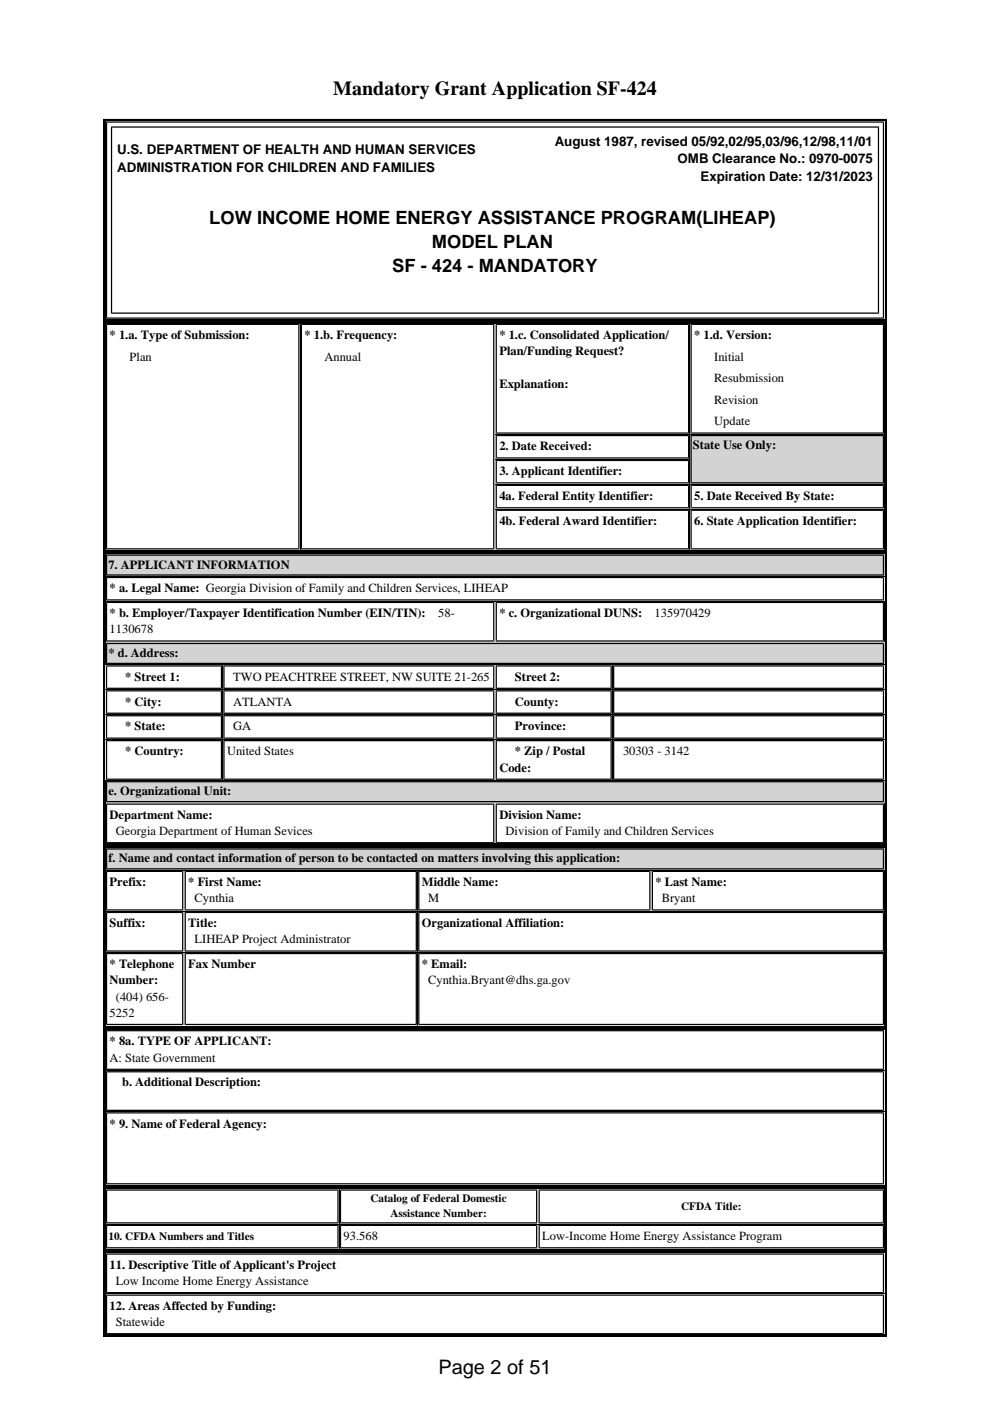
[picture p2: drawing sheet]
<svg xmlns="http://www.w3.org/2000/svg" width="210mm" height="297mm" viewBox="0 0 210 297" stroke-linecap="round" stroke-linejoin="round" font-family="sans-serif">
<path d="M21.9 25.2h166.1v42.9h-166.1z" fill="#000"/>
<path d="M21.9 25.3h166.1M22.1 25.2v42.9M187.8 25.2v42.9M21.9 68h166.1" fill="none" stroke="#000" stroke-width=".26"/>
<path d="M22.5 25.7h164.9v41.9h-164.9z" fill="#fff"/>
<path d="M22.5 25.9h164.9M22.6 25.7v41.9M23.5 26.9h162.9M23.6 26.8v39.7M186.3 26.8v39.7M187.3 25.7v41.9M21.9 68.2h166.1M22.1 68.1v48.9M22.5 67.4h164.9M23.5 66.4h162.9M187.8 68.1v48.9M21.9 116.9h166.1" fill="none" stroke="#000" stroke-width=".26"/>
<path d="M21.9 68.1h166.1v48.9h-166.1z" fill="#000"/>
<path d="M105.1 68.6h41v23.3h-41z" fill="#fff"/>
<path d="M105.1 68.8h41M105.2 68.6v23.3M146 68.6v23.3M105.1 91.8h41" fill="none" stroke="#000" stroke-width=".26"/>
<path d="M146.4 68.6h41v23.3h-41z" fill="#fff"/>
<path d="M146.4 68.8h41M146.5 68.6v23.3M187.3 68.6v23.3M146.4 91.8h41" fill="none" stroke="#000" stroke-width=".26"/>
<path d="M105.1 92.2h41v5h-41z" fill="#fff"/>
<path d="M105.1 97.1h41M105.1 92.3h41M105.2 92.2v5M146 92.2v5" fill="none" stroke="#000" stroke-width=".26"/>
<path d="M105.1 97.5h41v5h-41z" fill="#fff"/>
<path d="M105.1 97.6h41M105.2 97.5v5M146 97.5v5M105.1 102.4h41" fill="none" stroke="#000" stroke-width=".26"/>
<path d="M146.4 92.2h41v10.3h-41z" fill="#d3d3d3"/>
<path d="M146.4 92.3h41M146.5 92.2v10.3M187.3 92.2v10.3M146.4 102.4h41" fill="none" stroke="#000" stroke-width=".26"/>
<path d="M105.1 102.8h41v5h-41z" fill="#fff"/>
<path d="M105.1 107.7h41M105.1 102.9h41M105.2 102.8v5M146 102.8v5" fill="none" stroke="#000" stroke-width=".26"/>
<path d="M146.4 102.8h41v5h-41z" fill="#fff"/>
<path d="M146.4 107.7h41M146.4 102.9h41M146.5 102.8v5M187.3 102.8v5" fill="none" stroke="#000" stroke-width=".26"/>
<path d="M105.1 108.1h41v8.4h-41z" fill="#fff"/>
<path d="M105.1 116.4h41M105.1 108.2h41M105.2 108.1v8.4M146 108.1v8.4" fill="none" stroke="#000" stroke-width=".26"/>
<path d="M146.4 108.1h41v8.4h-41z" fill="#fff"/>
<path d="M146.4 116.4h41M146.4 108.2h41M146.5 108.1v8.4M187.3 108.1v8.4" fill="none" stroke="#000" stroke-width=".26"/>
<path d="M22.5 68.6h41v47.9h-41z" fill="#fff"/>
<path d="M22.5 68.8h41M22.6 68.6v47.9M63.4 68.6v47.9M22.5 116.4h41" fill="none" stroke="#000" stroke-width=".26"/>
<path d="M63.8 68.6h41v47.9h-41z" fill="#fff"/>
<path d="M63.8 68.8h41M63.9 68.6v47.9M104.7 68.6v47.9M21.9 117.2h166.1M22.1 117v62.3M63.8 116.4h41M187.8 117v62.3M21.9 179.2h166.1" fill="none" stroke="#000" stroke-width=".26"/>
<path d="M21.9 117h166.1v62.3h-166.1z" fill="#000"/>
<path d="M22.5 117.6h164.9v4.4h-164.9z" fill="#d3d3d3"/>
<path d="M22.5 117.7h164.9M22.6 117.6v4.4M187.3 117.6v4.4M22.5 121.9h164.9" fill="none" stroke="#000" stroke-width=".26"/>
<path d="M22.5 122.3h164.9v5h-164.9z" fill="#fff"/>
<path d="M22.5 127.2h164.9M22.5 122.4h164.9M22.6 122.3v5M187.3 122.3v5" fill="none" stroke="#000" stroke-width=".26"/>
<path d="M22.5 127.6h82.3v8.4h-82.3z" fill="#fff"/>
<path d="M22.5 127.7h82.3M22.5 135.9h82.3M22.6 127.6v8.4M104.7 127.6v8.4" fill="none" stroke="#000" stroke-width=".26"/>
<path d="M105.1 127.6h82.4v8.4h-82.4z" fill="#fff"/>
<path d="M105.1 135.9h82.3M105.1 127.7h82.3M105.2 127.6v8.4M187.3 127.6v8.4" fill="none" stroke="#000" stroke-width=".26"/>
<path d="M22.5 136.3h164.9v4.5h-164.9z" fill="#d3d3d3"/>
<path d="M22.5 136.4h164.9M22.6 136.3v4.5M187.3 136.3v4.5M22.5 140.7h164.9" fill="none" stroke="#000" stroke-width=".26"/>
<path d="M22.5 141.1h24.6v5h-24.6z" fill="#fff"/>
<path d="M22.5 141.2h24.6M22.5 145.9h24.6M22.6 141.1v5M47 141.1v5" fill="none" stroke="#000" stroke-width=".26"/>
<path d="M47.3 141.1h57.5v5h-57.5z" fill="#fff"/>
<path d="M47.3 141.2h57.5M47.3 145.9h57.5M47.5 141.1v5M104.7 141.1v5" fill="none" stroke="#000" stroke-width=".26"/>
<path d="M105.1 141.1h24.6v5h-24.6z" fill="#fff"/>
<path d="M105.1 141.2h24.6M105.1 145.9h24.6M105.2 141.1v5M129.6 141.1v5" fill="none" stroke="#000" stroke-width=".26"/>
<path d="M130 141.1h57.4v5h-57.4z" fill="#fff"/>
<path d="M130 145.9h57.4M130 141.2h57.4M130.1 141.1v5M187.3 141.1v5" fill="none" stroke="#000" stroke-width=".26"/>
<path d="M22.5 146.3h24.6v5.1h-24.6z" fill="#fff"/>
<path d="M22.5 146.5h24.6M22.5 151.2h24.6M22.6 146.3v5.1M47 146.3v5.1" fill="none" stroke="#000" stroke-width=".26"/>
<path d="M47.3 146.3h57.5v5.1h-57.5z" fill="#fff"/>
<path d="M47.3 146.5h57.5M47.3 151.2h57.5M47.5 146.3v5.1M104.7 146.3v5.1" fill="none" stroke="#000" stroke-width=".26"/>
<path d="M105.1 146.3h24.6v5.1h-24.6z" fill="#fff"/>
<path d="M105.1 146.5h24.6M105.1 151.2h24.6M105.2 146.3v5.1M129.6 146.3v5.1" fill="none" stroke="#000" stroke-width=".26"/>
<path d="M130 146.3h57.4v5.1h-57.4z" fill="#fff"/>
<path d="M130 151.2h57.4M130 146.5h57.4M130.1 146.3v5.1M187.3 146.3v5.1" fill="none" stroke="#000" stroke-width=".26"/>
<path d="M22.5 151.6h24.6v5h-24.6z" fill="#fff"/>
<path d="M22.5 151.7h24.6M22.5 156.5h24.6M22.6 151.6v5M47 151.6v5" fill="none" stroke="#000" stroke-width=".26"/>
<path d="M47.3 151.6h57.5v5h-57.5z" fill="#fff"/>
<path d="M47.3 151.7h57.5M47.3 156.5h57.5M47.5 151.6v5M104.7 151.6v5" fill="none" stroke="#000" stroke-width=".26"/>
<path d="M105.1 151.6h24.6v5h-24.6z" fill="#fff"/>
<path d="M105.1 151.7h24.6M105.1 156.5h24.6M105.2 151.6v5M129.6 151.6v5" fill="none" stroke="#000" stroke-width=".26"/>
<path d="M130 151.6h57.4v5h-57.4z" fill="#fff"/>
<path d="M130 156.5h57.4M130 151.7h57.4M130.1 151.6v5M187.3 151.6v5" fill="none" stroke="#000" stroke-width=".26"/>
<path d="M22.5 156.9h24.6v8.4h-24.6z" fill="#fff"/>
<path d="M22.5 157h24.6M22.6 156.9v8.4M47 156.9v8.4M22.5 165.2h24.6" fill="none" stroke="#000" stroke-width=".26"/>
<path d="M47.3 156.9h57.5v8.4h-57.5z" fill="#fff"/>
<path d="M47.3 157h57.5M47.5 156.9v8.4M104.7 156.9v8.4M47.3 165.2h57.5" fill="none" stroke="#000" stroke-width=".26"/>
<path d="M105.1 156.9h24.6v8.4h-24.6z" fill="#fff"/>
<path d="M105.1 157h24.6M105.2 156.9v8.4M129.6 156.9v8.4M105.1 165.2h24.6" fill="none" stroke="#000" stroke-width=".26"/>
<path d="M130 156.9h57.4v8.4h-57.4z" fill="#fff"/>
<path d="M130 157h57.4M130.1 156.9v8.4M187.3 156.9v8.4M130 165.2h57.4" fill="none" stroke="#000" stroke-width=".26"/>
<path d="M22.5 165.6h164.9v4.5h-164.9z" fill="#d3d3d3"/>
<path d="M22.5 170h164.9M22.5 165.7h164.9M22.6 165.6v4.5M187.3 165.6v4.5" fill="none" stroke="#000" stroke-width=".26"/>
<path d="M22.5 170.4h82.3v8.4h-82.3z" fill="#fff"/>
<path d="M22.5 170.5h82.3M22.5 178.7h82.3M22.6 170.4v8.4M104.7 170.4v8.4" fill="none" stroke="#000" stroke-width=".26"/>
<path d="M105.1 170.4h82.4v8.4h-82.4z" fill="#fff"/>
<path d="M21.9 179.5h166.1M22.1 179.3v38.6M105.1 178.7h82.3M105.1 170.5h82.3M105.2 170.4v8.4M187.3 170.4v8.4M187.8 179.3v38.6M21.9 217.7h166.1" fill="none" stroke="#000" stroke-width=".26"/>
<path d="M21.9 179.3h166.1v38.6h-166.1z" fill="#000"/>
<path d="M22.5 179.9h164.9v4.5h-164.9z" fill="#d3d3d3"/>
<path d="M22.5 180h164.9M22.6 179.9v4.5M187.3 179.9v4.5M22.5 184.2h164.9" fill="none" stroke="#000" stroke-width=".26"/>
<path d="M22.5 184.6h16.4v8.5h-16.4z" fill="#fff"/>
<path d="M22.5 192.9h16.4M22.5 184.7h16.4M22.6 184.6v8.5M38.7 184.6v8.5" fill="none" stroke="#000" stroke-width=".26"/>
<path d="M39.1 184.6h49.3v8.5h-49.3z" fill="#fff"/>
<path d="M39.1 184.7h49.3M39.1 192.9h49.3M39.3 184.6v8.5M88.3 184.6v8.5" fill="none" stroke="#000" stroke-width=".26"/>
<path d="M88.7 184.6h49.2v8.5h-49.2z" fill="#fff"/>
<path d="M88.7 192.9h49.2M88.7 184.7h49.2M88.8 184.6v8.5M137.8 184.6v8.5" fill="none" stroke="#000" stroke-width=".26"/>
<path d="M138.2 184.6h49.2v8.5h-49.2z" fill="#fff"/>
<path d="M138.2 192.9h49.2M138.2 184.7h49.2M138.3 184.6v8.5M187.3 184.6v8.5" fill="none" stroke="#000" stroke-width=".26"/>
<path d="M22.5 193.3h16.4v8.5h-16.4z" fill="#fff"/>
<path d="M22.5 193.5h16.4M22.6 193.3v8.5M38.7 193.3v8.5M22.5 201.6h16.4" fill="none" stroke="#000" stroke-width=".26"/>
<path d="M39.1 193.3h49.3v8.5h-49.3z" fill="#fff"/>
<path d="M39.1 193.5h49.3M39.3 193.3v8.5M88.3 193.3v8.5M39.1 201.6h49.3" fill="none" stroke="#000" stroke-width=".26"/>
<path d="M88.7 193.3h98.7v8.5h-98.7z" fill="#fff"/>
<path d="M88.7 193.5h98.7M88.8 193.3v8.5M187.3 193.3v8.5M88.7 201.6h98.7" fill="none" stroke="#000" stroke-width=".26"/>
<path d="M22.5 202h16.4v15.3h-16.4z" fill="#fff"/>
<path d="M22.5 217.2h16.4M22.5 202.2h16.4M22.6 202v15.3M38.7 202v15.3" fill="none" stroke="#000" stroke-width=".26"/>
<path d="M39.1 202h49.3v15.3h-49.3z" fill="#fff"/>
<path d="M39.1 202.2h49.3M39.1 217.2h49.3M39.3 202v15.3M88.3 202v15.3" fill="none" stroke="#000" stroke-width=".26"/>
<path d="M88.7 202h98.7v15.3h-98.7z" fill="#fff"/>
<path d="M21.9 218h166.1M22.1 217.9v33.8M88.7 217.2h98.7M88.7 202.2h98.7M88.8 202v15.3M187.3 202v15.3M187.8 217.9v33.8M21.9 251.5h166.1" fill="none" stroke="#000" stroke-width=".26"/>
<path d="M21.9 217.9h166.1v33.8h-166.1z" fill="#000"/>
<path d="M22.5 218.4h164.9v8.4h-164.9z" fill="#fff"/>
<path d="M22.5 218.5h164.9M22.6 218.4v8.4M187.3 218.4v8.4M22.5 226.7h164.9" fill="none" stroke="#000" stroke-width=".26"/>
<path d="M22.5 227.1h164.9v8.5h-164.9z" fill="#fff"/>
<path d="M22.5 235.4h164.9M22.5 227.2h164.9M22.6 227.1v8.5M187.3 227.1v8.5" fill="none" stroke="#000" stroke-width=".26"/>
<path d="M22.5 235.8h164.9v15.3h-164.9z" fill="#fff"/>
<path d="M22.5 236h164.9M22.6 235.8v15.3M187.3 235.8v15.3M21.9 251.8h166.1M22.1 251.7v13.5M22.5 251h164.9M187.8 251.7v13.5M21.9 265.1h166.1" fill="none" stroke="#000" stroke-width=".26"/>
<path d="M21.9 251.7h166.1v13.5h-166.1z" fill="#000"/>
<path d="M22.5 252.2h49.3v7.2h-49.3z" fill="#fff"/>
<path d="M22.5 259.3h49.3M22.5 252.3h49.3M22.6 252.2v7.2M71.7 252.2v7.2" fill="none" stroke="#000" stroke-width=".26"/>
<path d="M72.1 252.2h41.8v7.2h-41.8z" fill="#fff"/>
<path d="M72.1 252.3h41.8M72.1 259.3h41.8M72.2 252.2v7.2M113.8 252.2v7.2" fill="none" stroke="#000" stroke-width=".26"/>
<path d="M114.2 252.2h73.2v7.2h-73.2z" fill="#fff"/>
<path d="M114.2 259.3h73.2M114.2 252.3h73.2M114.3 252.2v7.2M187.3 252.2v7.2" fill="none" stroke="#000" stroke-width=".26"/>
<path d="M22.5 259.7h49.3v5h-49.3z" fill="#fff"/>
<path d="M22.5 259.8h49.3M22.6 259.7v5M71.7 259.7v5M22.5 264.6h49.3" fill="none" stroke="#000" stroke-width=".26"/>
<path d="M72.1 259.7h41.8v5h-41.8z" fill="#fff"/>
<path d="M72.1 259.8h41.8M72.2 259.7v5M113.8 259.7v5M72.1 264.6h41.8" fill="none" stroke="#000" stroke-width=".26"/>
<path d="M114.2 259.7h73.2v5h-73.2z" fill="#fff"/>
<path d="M114.2 259.8h73.2M114.3 259.7v5M187.3 259.7v5M21.9 265.4h166.1M22.1 265.2v18.2M114.2 264.6h73.2M187.8 265.2v18.2M21.9 283.3h166.1" fill="none" stroke="#000" stroke-width=".26"/>
<path d="M21.9 265.2h166.1v18.2h-166.1z" fill="#000"/>
<path d="M22.5 265.8h164.9v8.4h-164.9z" fill="#fff"/>
<path d="M22.5 274.1h164.9M22.5 265.9h164.9M22.6 265.8v8.4M187.3 265.8v8.4" fill="none" stroke="#000" stroke-width=".26"/>
<path d="M22.5 274.5h164.9v8.4h-164.9z" fill="#fff"/>
<path d="M22.5 274.6h164.9M22.6 274.5v8.4M187.3 274.5v8.4M22.5 282.8h164.9" fill="none" stroke="#000" stroke-width=".26"/>
<g font-size="4.2">
<text x="70.7" y="20.1">Mandatory Grant Application SF-424</text>
<text x="92.9" y="291.3">Page 2 of 51</text>
</g>
<g font-size="3.9">
<text x="44.4" y="47.4">LOW INCOME HOME ENERGY ASSISTANCE PROGRAM(LIHEAP)</text>
<text x="91.6" y="52.6">MODEL PLAN</text>
<text x="83.2" y="57.7">SF - 424 - MANDATORY</text>
</g>
<g font-size="2.8">
<text x="24.8" y="32.7">U.S. DEPARTMENT OF HEALTH AND HUMAN SERVICES</text>
<text x="117.6" y="30.9">August 1987, revised 05/92,02/95,03/96,12/98,11/01</text>
<text x="143.7" y="34.6">OMB Clearance No.: 0970-0075</text>
<text x="24.8" y="36.5">ADMINISTRATION FOR CHILDREN AND FAMILIES</text>
<text x="148.5" y="38.4">Expiration Date: 12/31/2023</text>
</g>
<g font-size="2.6">
<text x="23.2" y="71.9">* 1.a. Type of Submission:</text>
<text x="64.6" y="71.9">* 1.b. Frequency:</text>
<text x="105.9" y="71.9">* 1.c. Consolidated Application/</text>
<text x="147.2" y="71.9">* 1.d. Version:</text>
<text x="27.5" y="76.5">Plan</text>
<text x="68.8" y="76.5">Annual</text>
<text x="105.9" y="75.3">Plan/Funding Request?</text>
<text x="151.4" y="76.5">Initial</text>
<text x="105.9" y="82.2">Explanation:</text>
<text x="151.4" y="81">Resubmission</text>
<text x="151.4" y="85.6">Revision</text>
<text x="105.9" y="95.5">2. Date Received:</text>
<text x="146.9" y="95.2">State Use Only:</text>
<text x="151.4" y="90.2">Update</text>
<text x="105.9" y="100.7">3. Applicant Identifier:</text>
<text x="105.9" y="106">4a. Federal Entity Identifier:</text>
<text x="147.2" y="106">5. Date Received By State:</text>
<text x="105.9" y="111.3">4b. Federal Award Identifier:</text>
<text x="147.2" y="111.3">6. State Application Identifier:</text>
<text x="23" y="120.5">7. APPLICANT INFORMATION</text>
<text x="23.2" y="125.6">* a. Legal Name: Georgia Division of Family and Children Services, LIHEAP</text>
<text x="23.2" y="130.8">* b. Employer/Taxpayer Identification Number (EIN/TIN):</text>
<text x="92.9" y="130.8">58-</text>
<text x="105.9" y="130.8">* c. Organizational DUNS:</text>
<text x="138.8" y="130.8">135970429</text>
<text x="23.2" y="134.3">1130678</text>
<text x="23" y="139.3">* d. Address:</text>
<text x="26.6" y="144.3">* Street 1:</text>
<text x="26.6" y="149.6">* City:</text>
<text x="49.5" y="144.3">TWO PEACHTREE STREET, NW SUITE 21-265</text>
<text x="49.5" y="149.6">ATLANTA</text>
<text x="109.2" y="144.3">Street 2:</text>
<text x="109.2" y="149.6">County:</text>
<text x="26.6" y="154.9">* State:</text>
<text x="49.5" y="154.9">GA</text>
<text x="109.2" y="154.9">Province:</text>
<text x="26.6" y="160.1">* Country:</text>
<text x="48.1" y="160.1">United States</text>
<text x="109.2" y="160.1">* Zip / Postal</text>
<text x="132.1" y="160.1">30303 - 3142</text>
<text x="105.9" y="163.6">Code:</text>
<text x="23" y="168.6">e. Organizational Unit:</text>
<text x="23.2" y="173.6">Department Name:</text>
<text x="105.9" y="173.6">Division Name:</text>
<text x="24.6" y="177">Georgia Department of Human Sevices</text>
<text x="107.2" y="177">Division of Family and Children Services</text>
<text x="23" y="182.8">f. Name and contact information of person to be contacted on matters involving this application:</text>
<text x="23.2" y="187.9">Prefix:</text>
<text x="39.9" y="187.9">* First Name:</text>
<text x="41.3" y="191.3">Cynthia</text>
<text x="89.5" y="187.9">Middle Name:</text>
<text x="90.8" y="191.3">M</text>
<text x="139" y="187.9">* Last Name:</text>
<text x="140.3" y="191.3">Bryant</text>
<text x="23.2" y="196.6">Suffix:</text>
<text x="39.9" y="196.6">Title:</text>
<text x="89.5" y="196.6">Organizational Affiliation:</text>
<text x="41.3" y="200">LIHEAP Project Administrator</text>
<text x="23.2" y="205.3">* Telephone</text>
<text x="23.2" y="208.7">Number:</text>
<text x="39.9" y="205.3">Fax Number</text>
<text x="89.5" y="205.3">* Email:</text>
<text x="90.8" y="208.7">Cynthia.Bryant@dhs.ga.gov</text>
<text x="23.2" y="215.6">5252</text>
<text x="24.6" y="212.1">(404) 656-</text>
<text x="23.2" y="221.6">* 8a. TYPE OF APPLICANT:</text>
<text x="23.2" y="225.1">A: State Government</text>
<text x="25.9" y="230.4">b. Additional Description:</text>
<text x="23.2" y="239.1">* 9. Name of Federal Agency:</text>
<text x="72.9" y="262.9">93.568</text>
<text x="115" y="262.9">Low-Income Home Energy Assistance Program</text>
<text x="23.2" y="269">11. Descriptive Title of Applicant's Project</text>
<text x="24.6" y="272.4">Low Income Home Energy Assistance</text>
<text x="23.2" y="277.7">12. Areas Affected by Funding:</text>
<text x="24.6" y="281.1">Statewide</text>
</g>
<g font-size="2.4">
<text x="78.5" y="254.9">Catalog of Federal Domestic</text>
<text x="144.4" y="256.5">CFDA Title:</text>
<text x="23" y="262.8">10. CFDA Numbers and Titles</text>
<text x="82.8" y="258">Assistance Number:</text>
</g>
</svg>
